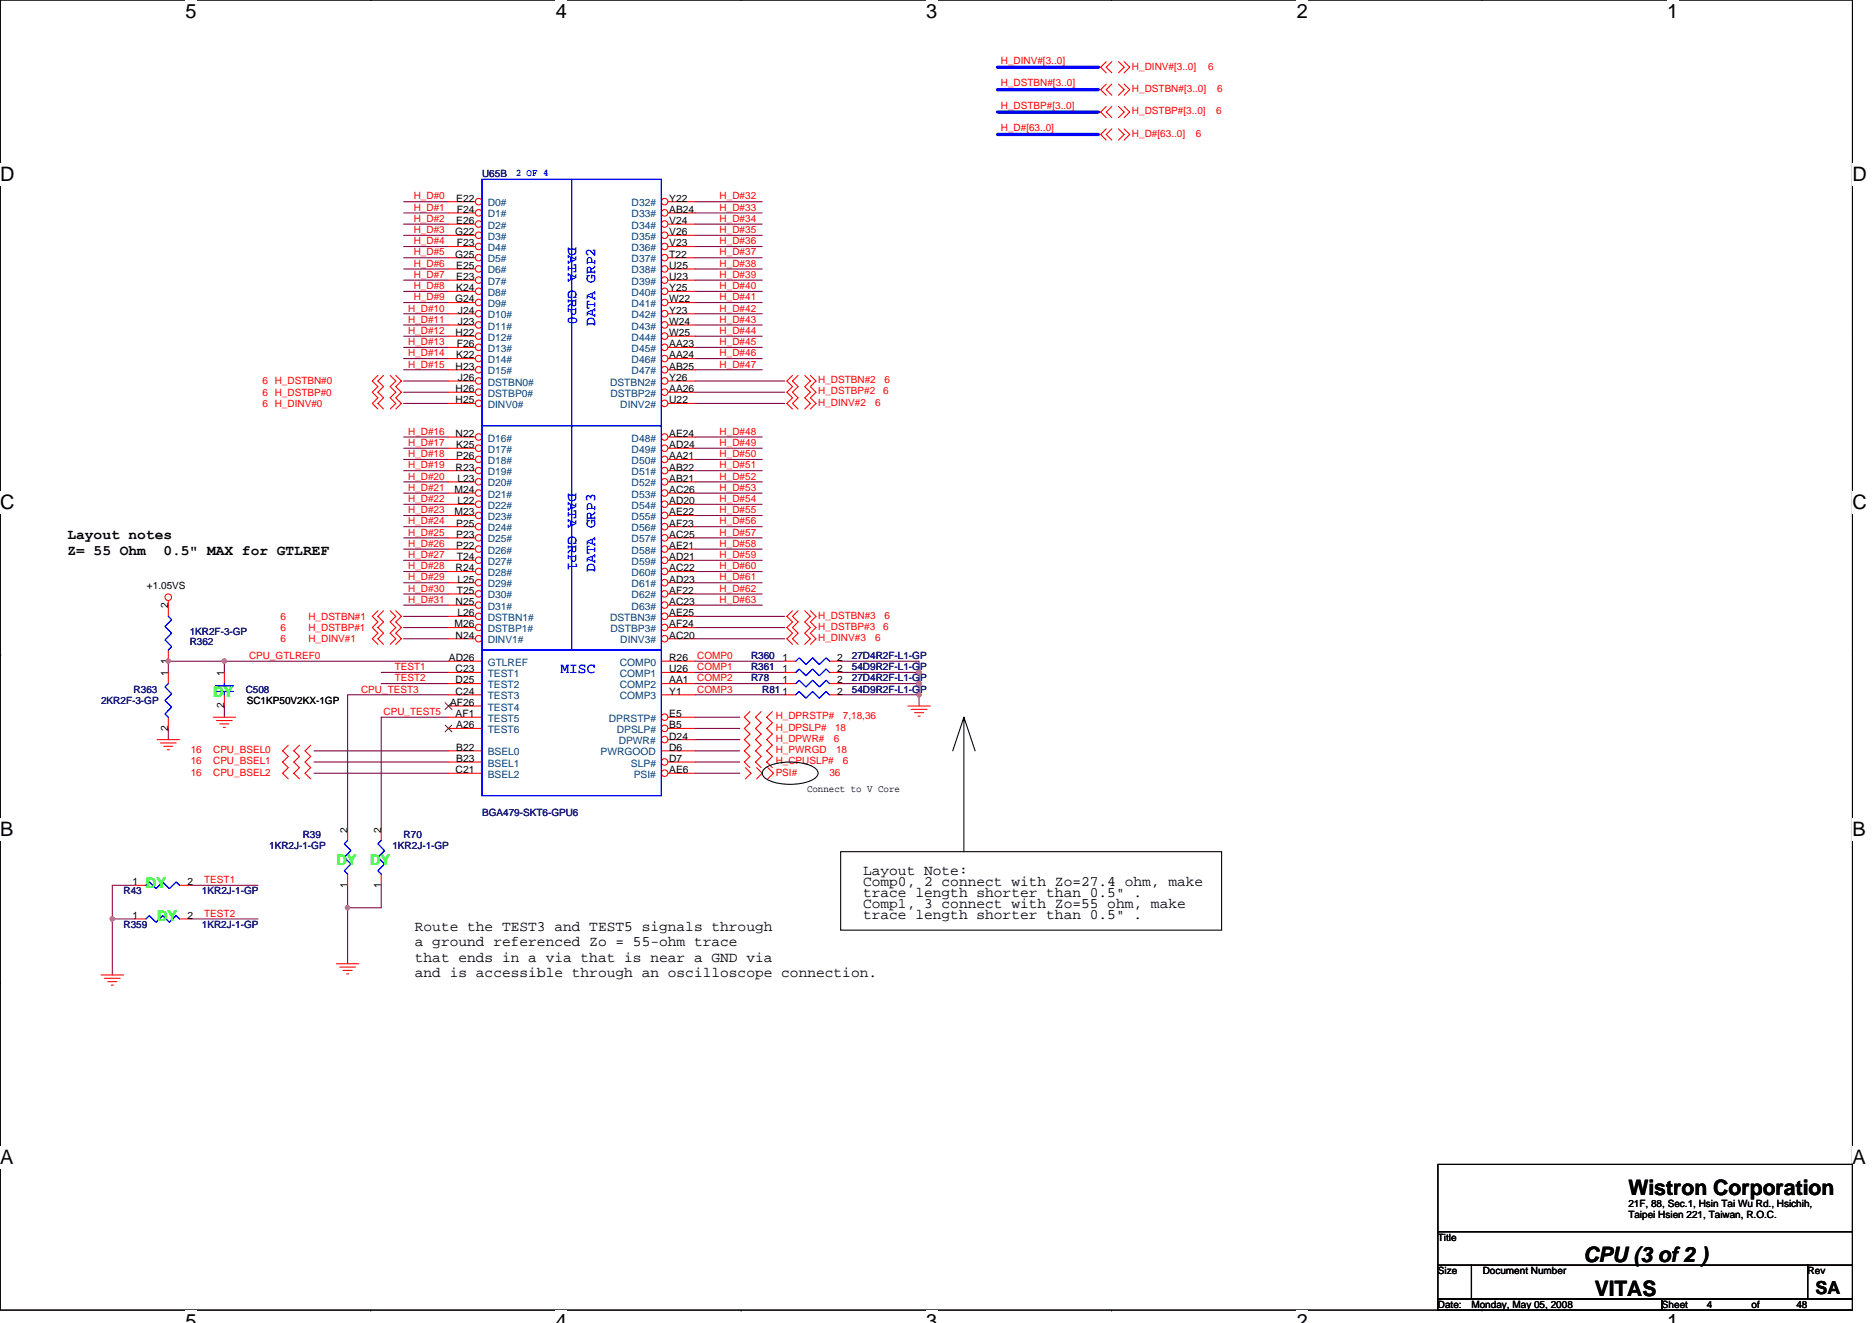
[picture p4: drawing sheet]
<svg xmlns="http://www.w3.org/2000/svg" width="297mm" height="210mm" viewBox="0 0 297 210" stroke-linecap="round" stroke-linejoin="round" font-family="sans-serif">
<path d="M0 0h293.9v207.9h-293.9z" fill="none" stroke="#000" stroke-width=".17"/>
<g fill="#fff">
<path d="M29.4 0h1.8v3.5h-1.8z"/>
<path d="M29.4 207.9h1.8v2h-1.8z"/>
</g>
<path d="M58.8 0h.1M58.8 207.9h.1" fill="none" stroke="#000" stroke-width=".17"/>
<g fill="#fff">
<path d="M88.2 0h1.8v3.5h-1.8z"/>
<path d="M88.2 207.9h1.8v2h-1.8z"/>
</g>
<path d="M117.6 0h.1M117.6 207.9h.1" fill="none" stroke="#000" stroke-width=".17"/>
<g fill="#fff">
<path d="M147 0h1.7v3.5h-1.7z"/>
<path d="M147 207.9h1.7v2h-1.7z"/>
</g>
<path d="M176.4 0h.1M176.4 207.9h.1" fill="none" stroke="#000" stroke-width=".17"/>
<g fill="#fff">
<path d="M205.8 0h1.7v3.5h-1.7z"/>
<path d="M205.8 207.9h1.7v2h-1.7z"/>
</g>
<path d="M235.2 0h.1M235.2 207.9h.1" fill="none" stroke="#000" stroke-width=".17"/>
<g fill="#fff">
<path d="M264.5 0h1.8v3.5h-1.8z"/>
<path d="M264.5 207.9h1.8v2h-1.8z"/>
<path d="M0 26h2.3v3.5h-2.3z"/>
<path d="M293.9 26h2.3v3.5h-2.3z"/>
<path d="M0 77.9h2.3v3.5h-2.3z"/>
<path d="M293.9 77.9h2.3v3.5h-2.3z"/>
</g>
<path d="M0 52h.1M293.9 52h.1" fill="none" stroke="#000" stroke-width=".17"/>
<g fill="#fff">
<path d="M0 129.9h2.1v3.5h-2.1z"/>
<path d="M293.9 129.9h2.1v3.5h-2.1z"/>
</g>
<path d="M0 103.9h.1M293.9 103.9h.1" fill="none" stroke="#000" stroke-width=".17"/>
<path d="M0 103.9h.1" fill="none" stroke="#000" stroke-width=".16"/>
<g fill="#fff">
<path d="M0 181.9h2.2v3.5h-2.2z"/>
<path d="M293.9 181.9h2.2v3.5h-2.2z"/>
</g>
<g fill="none" stroke="#000" stroke-width=".17">
<path d="M151.2 119.1l1.7-5.3v21.3M152.9 113.8l1.8 5.3M121.3 122a8.2 8.2 0 0 1 6.6-.8 2.94 2.94 0 0 1 1.8 1.1 1.04 1.04 0 0 1-.6 1.4 9 9 0 0 1-7.4 0 .99 .99 0 0 1-.4-1.7zM133.4 135.1h60.4v12.5h-60.4zM0 155.9h.1M293.9 155.9h.1M228.2 184.7h65.7v10.7h-65.7zM228.2 195.4h65.7v5.3h-65.7zM228.2 200.7h5.3v5.4h-5.3zM228.2 206.1h35.5v1.8h-35.5zM233.5 200.7h53.3v5.4h-53.3zM263.7 206.1h30.2v1.8h-30.2z"/>
<path d="M286.8 200.7h7.1v5.4h-7.1z"/>
</g>
<g fill="none" stroke="#800040" stroke-width=".17">
<path d="M64 32h7.2M64 33.8h7.2M64 35.6h7.2M64 37.3h7.2M64 39.1h7.2M110.3 32h10.6M110.3 33.8h10.6M110.3 35.6h10.6M110.3 37.3h10.6M110.3 39.1h10.6M64 40.9h7.2M64 42.7h7.2"/>
<path d="M64 44.4h7.2M64 48h7.2M64 46.2h7.2M64 49.8h7.2M64 51.6h7.2M64 53.3h7.2M64 55.1h7.2M64 56.9h7.2M64 58.7h7.2M110.3 40.9h10.6M110.3 42.7h10.6M110.3 44.4h10.6"/>
<path d="M110.3 48h10.6M110.3 46.2h10.6M110.3 49.8h10.6M110.3 51.6h10.6M110.3 53.3h10.6M110.3 55.1h10.6M110.3 56.9h10.6M110.3 58.7h10.6M64 60.5h7.2M64 62.2h7.2M64 64h7.2M64 69.3h7.2"/>
<path d="M64 71.1h7.2M64 72.9h7.2M64 74.7h7.2M64 76.5h7.2M64 78.2h7.2M110.3 60.5h14.2M110.3 62.2h14.2M110.3 64h14.2M110.3 69.3h10.6M110.3 71.1h10.6M110.3 72.9h10.6M110.3 74.7h10.6"/>
<path d="M110.3 76.5h10.6M110.3 78.2h10.6M64 80h7.2M64 81.8h7.2M64 83.6h7.2M64 85.3h7.2M64 87.1h7.2M64 88.9h7.2M64 90.7h7.2M64 92.5h7.2M64 94.2h7.2M64 96h7.2"/>
<path d="M64 97.8h7.2M64 99.6h7.2M110.3 80h10.6M110.3 81.8h10.6M110.3 83.6h10.6M110.3 85.3h10.6M110.3 87.1h10.6M110.3 88.9h10.6M110.3 90.7h10.6M110.3 92.5h10.6M110.3 94.2h10.6M110.3 96h10.6"/>
<path d="M110.3 97.8h14.2M110.3 99.6h14.2M26.7 115.6v1.7M35.6 104.9v1.8M35.6 112v1.8M49.8 119.1h21.4M60.5 106.7h10.7M60.5 108.5h10.7M64 101.3h7.2M71.2 110.2h-16v21.4M71.2 113.8h-10.7v17.8M71.2 104.9h-44.5v1.8"/>
<path d="M110.3 110.2h14.2M110.3 113.8h7.1M110.3 104.9h14.2M110.3 106.7h14.2M110.3 108.5h14.2M110.3 115.6h7.1M110.3 117.3h7.1M110.3 119.1h7.1M110.3 101.3h14.2M133.4 108.5h12.4v1.7M133.4 106.7h12.4v1.8M133.4 104.9h12.4v1.8"/>
<path d="M133.4 110.2h12.4M145.8 110.2v1.8M49.8 122.7h21.4M49.8 120.9h21.4M110.3 122.7h7.1M110.3 120.9h7.1M17.8 145.8h3.6M21.4 140.5h-3.6v14.2M30.3 140.5h10.6M30.3 145.8h10.6M55.2 140.5v12.4M60.5 140.5v3.5h-5.3"/>
</g>
<g fill="#f0f" stroke="#f0f" stroke-width=".17">
<circle cx="55.1" cy="144" r=".35"/>
<circle cx="145.8" cy="110.2" r=".35"/>
<circle cx="26.7" cy="104.9" r=".35"/>
<circle cx="35.6" cy="104.9" r=".35"/>
<circle cx="145.8" cy="108.4" r=".35"/>
<circle cx="17.8" cy="145.8" r=".35"/>
<circle cx="145.8" cy="106.7" r=".35"/>
</g>
<path d="M158.3 14.2h16M158.3 17.8h16M158.3 10.7h16M158.3 21.3h16" fill="none" stroke="#00f" stroke-width=".53"/>
<g fill="none" stroke="#f00" stroke-width=".17">
<path d="M175.5 13.3l-.9 .9 .9 .9M175.5 9.8l-.9 .9 .9 .9M175.5 16.9l-.9 .9 .9 .9M176.4 13.3l-.9 .9 .9 .9M176.4 9.8l-.9 .9 .9 .9M176.4 16.9l-.9 .9 .9 .9M177.5 9.8l.9 .9-.9 .9M177.5 13.3l.9 .9-.9 .9M177.5 16.9l.9 .9-.9 .9M178.4 9.8l.9 .9-.9 .9M178.4 13.3l.9 .9-.9 .9M178.4 16.9l.9 .9-.9 .9"/>
<path d="M175.5 20.4l-.9 .9 .9 .9M176.4 20.4l-.9 .9 .9 .9M177.5 20.4l.9 .9-.9 .9M178.4 20.4l.9 .9-.9 .9M60 59.6l-.9 .9 .9 .8-.9 .9 .9 .9-.9 .9 .9 .9M60.9 59.6l-.9 .9 .9 .8-.9 .9 .9 .9-.9 .9 .9 .9M61.9 59.6l.9 .9-.9 .8 .9 .9-.9 .9 .9 .9-.9 .9M62.8 59.6l.9 .9-.9 .8 .9 .9-.9 .9 .9 .9-.9 .9M125.7 59.6l-.8 .9 .8 .8-.8 .9 .8 .9-.8 .9 .8 .9M126.6 59.6l-.9 .9 .9 .8-.9 .9 .9 .9-.9 .9 .9 .9M127.7 59.6l.9 .9-.9 .8 .9 .9-.9 .9 .9 .9-.9 .9M128.6 59.6l.9 .9-.9 .8 .9 .9-.9 .9 .9 .9-.9 .9"/>
<path d="M26.7 95.3v.7M60 96.9l-.9 .9 .9 .9-.9 .9 .9 .9-.9 .8 .9 .9M60.9 96.9l-.9 .9 .9 .9-.9 .9 .9 .9-.9 .8 .9 .9M61.9 96.9l.9 .9-.9 .9 .9 .9-.9 .9 .9 .8-.9 .9M62.8 96.9l.9 .9-.9 .9 .9 .9-.9 .9 .9 .8-.9 .9M125.7 96.9l-.8 .9 .8 .9-.8 .9 .8 .9-.8 .8 .8 .9M126.6 96.9l-.9 .9 .9 .9-.9 .9 .9 .9-.9 .8 .9 .9M127.7 96.9l.9 .9-.9 .9 .9 .9-.9 .9 .9 .8-.9 .9M128.6 96.9l.9 .9-.9 .9 .9 .9-.9 .9 .9 .8-.9 .9M24.9 117.3h3.6M25.5 117.9h2.5M26 118.4h1.4"/>
<path d="M26.5 119h.4M33.8 113.8h3.6M34.4 114.3h2.4M34.9 114.9h1.4M35.4 115.4h.4M45.7 118.2l-.9 .9 .9 .9-.9 .9 .9 .9-.9 .9 .9 .9M47.5 118.2l-.9 .9 .9 .9-.9 .9 .9 .9-.9 .9 .9 .9M49.3 118.2l-.9 .9 .9 .9-.9 .9 .9 .9-.9 .9 .9 .9M119 112.9l-.9 .9 .9 .9-.9 .9 .9 .9-.9 .8 .9 .9-.9 .9 .9 .9-.9 .9 .9 .9M120.8 112.9l-.9 .9 .9 .9-.9 .9 .9 .9-.9 .8 .9 .9-.9 .9 .9 .9-.9 .9 .9 .9M122.6 112.9l-.9 .9 .9 .9-.9 .9 .9 .9-.9 .8 .9 .9-.9 .9 .9 .9-.9 .9 .9 .9M124.5 108.5h1.8"/>
<path d="M131.6 108.5h1.8M144.1 112h3.5M144.6 112.5h2.5M145.1 113.1h1.5M145.7 113.6h.3M55.2 131.6v1.7M55.2 138.7v1.8M118.3 121.8l.9 .9-.9 .9M120.1 121.8l.8 .9-.8 .9M121.8 121.8l.9 .9-.9 .9M16 154.7h3.6M16.6 155.2h2.5"/>
<path d="M17.1 155.7h1.4M17.6 156.3h.4M21.4 140.5h1.8M28.5 140.5h1.8M53.4 152.9h3.5M53.9 153.4h2.5M54.4 154h1.5M55 154.5h.3"/>
<circle cx="26.7" cy="94.8" r=".52"/>
</g>
<path d="M126.3 108.5l.5-.6 1.1 1.1 1-1.1 1.1 1.1 1.1-1.1 .5 .6M55.2 133.3l-.6 .6 1.1 1.1-1.1 1 1.1 1.1-1.1 1.1 .6 .5M23.2 140.5l.5-.6 1.1 1.1 1-1.1 1.1 1.1 1.1-1.1 .5 .6" fill="none" stroke="#00f" stroke-width=".17"/>
<circle cx="75.9" cy="69.3" r=".52" fill="#fff" stroke="#f00" stroke-width=".17"/>
<path d="M71.2 69.3h4.2" fill="none" stroke="#f00" stroke-width=".17"/>
<circle cx="75.9" cy="71.1" r=".52" fill="#fff" stroke="#f00" stroke-width=".17"/>
<path d="M71.2 71.1h4.2" fill="none" stroke="#f00" stroke-width=".17"/>
<circle cx="75.9" cy="72.9" r=".52" fill="#fff" stroke="#f00" stroke-width=".17"/>
<path d="M71.2 72.9h4.2" fill="none" stroke="#f00" stroke-width=".17"/>
<circle cx="75.9" cy="74.7" r=".52" fill="#fff" stroke="#f00" stroke-width=".17"/>
<path d="M71.2 74.7h4.2" fill="none" stroke="#f00" stroke-width=".17"/>
<circle cx="75.9" cy="76.4" r=".52" fill="#fff" stroke="#f00" stroke-width=".17"/>
<path d="M71.2 76.5h4.2" fill="none" stroke="#f00" stroke-width=".17"/>
<circle cx="75.9" cy="78.2" r=".52" fill="#fff" stroke="#f00" stroke-width=".17"/>
<path d="M71.2 78.2h4.2" fill="none" stroke="#f00" stroke-width=".17"/>
<circle cx="75.9" cy="80" r=".52" fill="#fff" stroke="#f00" stroke-width=".17"/>
<path d="M71.2 80h4.2" fill="none" stroke="#f00" stroke-width=".17"/>
<circle cx="75.9" cy="81.8" r=".52" fill="#fff" stroke="#f00" stroke-width=".17"/>
<path d="M71.2 81.8h4.2" fill="none" stroke="#f00" stroke-width=".17"/>
<circle cx="75.9" cy="83.6" r=".52" fill="#fff" stroke="#f00" stroke-width=".17"/>
<path d="M71.2 83.6h4.2" fill="none" stroke="#f00" stroke-width=".17"/>
<circle cx="75.9" cy="85.3" r=".52" fill="#fff" stroke="#f00" stroke-width=".17"/>
<path d="M71.2 85.3h4.2" fill="none" stroke="#f00" stroke-width=".17"/>
<circle cx="75.9" cy="87.1" r=".52" fill="#fff" stroke="#f00" stroke-width=".17"/>
<path d="M71.2 87.1h4.2" fill="none" stroke="#f00" stroke-width=".17"/>
<circle cx="75.9" cy="88.9" r=".52" fill="#fff" stroke="#f00" stroke-width=".17"/>
<path d="M71.2 88.9h4.2" fill="none" stroke="#f00" stroke-width=".17"/>
<circle cx="75.9" cy="90.7" r=".52" fill="#fff" stroke="#f00" stroke-width=".17"/>
<path d="M71.2 90.7h4.2" fill="none" stroke="#f00" stroke-width=".17"/>
<circle cx="75.9" cy="92.4" r=".52" fill="#fff" stroke="#f00" stroke-width=".17"/>
<path d="M71.2 92.5h4.2" fill="none" stroke="#f00" stroke-width=".17"/>
<circle cx="75.9" cy="94.2" r=".52" fill="#fff" stroke="#f00" stroke-width=".17"/>
<path d="M71.2 94.2h4.2" fill="none" stroke="#f00" stroke-width=".17"/>
<circle cx="75.9" cy="96" r=".52" fill="#fff" stroke="#f00" stroke-width=".17"/>
<path d="M71.2 96h4.2" fill="none" stroke="#f00" stroke-width=".17"/>
<circle cx="75.9" cy="64" r=".52" fill="#fff" stroke="#f00" stroke-width=".17"/>
<path d="M71.2 64h4.2" fill="none" stroke="#f00" stroke-width=".17"/>
<circle cx="75.9" cy="101.3" r=".52" fill="#fff" stroke="#f00" stroke-width=".17"/>
<path d="M71.2 101.3h4.2" fill="none" stroke="#f00" stroke-width=".17"/>
<circle cx="75.9" cy="60.4" r=".52" fill="#fff" stroke="#f00" stroke-width=".17"/>
<path d="M71.2 60.5h4.2" fill="none" stroke="#f00" stroke-width=".17"/>
<circle cx="75.9" cy="97.8" r=".52" fill="#fff" stroke="#f00" stroke-width=".17"/>
<path d="M71.2 97.8h4.2" fill="none" stroke="#f00" stroke-width=".17"/>
<circle cx="75.9" cy="62.2" r=".52" fill="#fff" stroke="#f00" stroke-width=".17"/>
<path d="M71.2 62.2h4.2" fill="none" stroke="#f00" stroke-width=".17"/>
<circle cx="75.9" cy="99.6" r=".52" fill="#fff" stroke="#f00" stroke-width=".17"/>
<path d="M71.2 99.6h4.2" fill="none" stroke="#f00" stroke-width=".17"/>
<circle cx="75.9" cy="32" r=".52" fill="#fff" stroke="#f00" stroke-width=".17"/>
<path d="M71.2 32h4.2" fill="none" stroke="#f00" stroke-width=".17"/>
<circle cx="75.9" cy="33.8" r=".52" fill="#fff" stroke="#f00" stroke-width=".17"/>
<path d="M71.2 33.8h4.2" fill="none" stroke="#f00" stroke-width=".17"/>
<circle cx="75.9" cy="35.5" r=".52" fill="#fff" stroke="#f00" stroke-width=".17"/>
<path d="M71.2 35.6h4.2" fill="none" stroke="#f00" stroke-width=".17"/>
<circle cx="75.9" cy="37.3" r=".52" fill="#fff" stroke="#f00" stroke-width=".17"/>
<path d="M71.2 37.3h4.2" fill="none" stroke="#f00" stroke-width=".17"/>
<circle cx="75.9" cy="39.1" r=".52" fill="#fff" stroke="#f00" stroke-width=".17"/>
<path d="M71.2 39.1h4.2" fill="none" stroke="#f00" stroke-width=".17"/>
<circle cx="75.9" cy="40.9" r=".52" fill="#fff" stroke="#f00" stroke-width=".17"/>
<path d="M71.2 40.9h4.2" fill="none" stroke="#f00" stroke-width=".17"/>
<circle cx="75.9" cy="42.7" r=".52" fill="#fff" stroke="#f00" stroke-width=".17"/>
<path d="M71.2 42.7h4.2" fill="none" stroke="#f00" stroke-width=".17"/>
<circle cx="75.9" cy="44.4" r=".52" fill="#fff" stroke="#f00" stroke-width=".17"/>
<path d="M71.2 44.4h4.2" fill="none" stroke="#f00" stroke-width=".17"/>
<circle cx="75.9" cy="46.2" r=".52" fill="#fff" stroke="#f00" stroke-width=".17"/>
<path d="M71.2 46.2h4.2" fill="none" stroke="#f00" stroke-width=".17"/>
<circle cx="75.9" cy="48" r=".52" fill="#fff" stroke="#f00" stroke-width=".17"/>
<path d="M71.2 48h4.2" fill="none" stroke="#f00" stroke-width=".17"/>
<circle cx="75.9" cy="49.8" r=".52" fill="#fff" stroke="#f00" stroke-width=".17"/>
<path d="M71.2 49.8h4.2" fill="none" stroke="#f00" stroke-width=".17"/>
<circle cx="75.9" cy="51.6" r=".52" fill="#fff" stroke="#f00" stroke-width=".17"/>
<path d="M71.2 51.6h4.2" fill="none" stroke="#f00" stroke-width=".17"/>
<circle cx="75.9" cy="53.3" r=".52" fill="#fff" stroke="#f00" stroke-width=".17"/>
<path d="M71.2 53.3h4.2" fill="none" stroke="#f00" stroke-width=".17"/>
<circle cx="75.9" cy="55.1" r=".52" fill="#fff" stroke="#f00" stroke-width=".17"/>
<path d="M71.2 55.1h4.2" fill="none" stroke="#f00" stroke-width=".17"/>
<circle cx="75.9" cy="56.9" r=".52" fill="#fff" stroke="#f00" stroke-width=".17"/>
<path d="M71.2 56.9h4.2" fill="none" stroke="#f00" stroke-width=".17"/>
<circle cx="75.9" cy="58.7" r=".52" fill="#fff" stroke="#f00" stroke-width=".17"/>
<path d="M71.2 58.7h4.2" fill="none" stroke="#f00" stroke-width=".17"/>
<circle cx="105.5" cy="78.2" r=".52" fill="#fff" stroke="#f00" stroke-width=".17"/>
<path d="M106 78.2h4.3" fill="none" stroke="#f00" stroke-width=".17"/>
<circle cx="105.5" cy="90.7" r=".52" fill="#fff" stroke="#f00" stroke-width=".17"/>
<path d="M106 90.7h4.3" fill="none" stroke="#f00" stroke-width=".17"/>
<circle cx="105.5" cy="96" r=".52" fill="#fff" stroke="#f00" stroke-width=".17"/>
<path d="M106 96h4.3M71.2 104.9h5.3M71.2 108.5h5.3M71.2 119.1h5.3M71.2 120.9h5.3M71.2 122.7h5.3" fill="none" stroke="#f00" stroke-width=".17"/>
<circle cx="105.5" cy="64" r=".52" fill="#fff" stroke="#f00" stroke-width=".17"/>
<path d="M106 64h4.3" fill="none" stroke="#f00" stroke-width=".17"/>
<circle cx="105.5" cy="32" r=".52" fill="#fff" stroke="#f00" stroke-width=".17"/>
<path d="M106 32h4.3" fill="none" stroke="#f00" stroke-width=".17"/>
<circle cx="105.5" cy="33.8" r=".52" fill="#fff" stroke="#f00" stroke-width=".17"/>
<path d="M106 33.8h4.3" fill="none" stroke="#f00" stroke-width=".17"/>
<circle cx="105.5" cy="35.5" r=".52" fill="#fff" stroke="#f00" stroke-width=".17"/>
<path d="M106 35.6h4.3" fill="none" stroke="#f00" stroke-width=".17"/>
<circle cx="105.5" cy="37.3" r=".52" fill="#fff" stroke="#f00" stroke-width=".17"/>
<path d="M106 37.3h4.3" fill="none" stroke="#f00" stroke-width=".17"/>
<circle cx="105.5" cy="39.1" r=".52" fill="#fff" stroke="#f00" stroke-width=".17"/>
<path d="M106 39.1h4.3" fill="none" stroke="#f00" stroke-width=".17"/>
<circle cx="105.5" cy="42.7" r=".52" fill="#fff" stroke="#f00" stroke-width=".17"/>
<path d="M106 42.7h4.3" fill="none" stroke="#f00" stroke-width=".17"/>
<circle cx="105.5" cy="44.4" r=".52" fill="#fff" stroke="#f00" stroke-width=".17"/>
<path d="M106 44.4h4.3" fill="none" stroke="#f00" stroke-width=".17"/>
<circle cx="105.5" cy="46.2" r=".52" fill="#fff" stroke="#f00" stroke-width=".17"/>
<path d="M106 46.2h4.3" fill="none" stroke="#f00" stroke-width=".17"/>
<circle cx="105.5" cy="48" r=".52" fill="#fff" stroke="#f00" stroke-width=".17"/>
<path d="M106 48h4.3" fill="none" stroke="#f00" stroke-width=".17"/>
<circle cx="105.5" cy="49.8" r=".52" fill="#fff" stroke="#f00" stroke-width=".17"/>
<path d="M106 49.8h4.3" fill="none" stroke="#f00" stroke-width=".17"/>
<circle cx="105.5" cy="51.6" r=".52" fill="#fff" stroke="#f00" stroke-width=".17"/>
<path d="M106 51.6h4.3" fill="none" stroke="#f00" stroke-width=".17"/>
<circle cx="105.5" cy="53.3" r=".52" fill="#fff" stroke="#f00" stroke-width=".17"/>
<path d="M106 53.3h4.3" fill="none" stroke="#f00" stroke-width=".17"/>
<circle cx="105.5" cy="55.1" r=".52" fill="#fff" stroke="#f00" stroke-width=".17"/>
<path d="M106 55.1h4.3" fill="none" stroke="#f00" stroke-width=".17"/>
<circle cx="105.5" cy="56.9" r=".52" fill="#fff" stroke="#f00" stroke-width=".17"/>
<path d="M106 56.9h4.3" fill="none" stroke="#f00" stroke-width=".17"/>
<circle cx="105.5" cy="58.7" r=".52" fill="#fff" stroke="#f00" stroke-width=".17"/>
<path d="M106 58.7h4.3" fill="none" stroke="#f00" stroke-width=".17"/>
<circle cx="105.5" cy="62.2" r=".52" fill="#fff" stroke="#f00" stroke-width=".17"/>
<path d="M106 62.2h4.3" fill="none" stroke="#f00" stroke-width=".17"/>
<circle cx="105.5" cy="60.4" r=".52" fill="#fff" stroke="#f00" stroke-width=".17"/>
<path d="M106 60.5h4.3" fill="none" stroke="#f00" stroke-width=".17"/>
<circle cx="105.5" cy="69.3" r=".52" fill="#fff" stroke="#f00" stroke-width=".17"/>
<path d="M106 69.3h4.3" fill="none" stroke="#f00" stroke-width=".17"/>
<circle cx="105.5" cy="71.1" r=".52" fill="#fff" stroke="#f00" stroke-width=".17"/>
<path d="M106 71.1h4.3" fill="none" stroke="#f00" stroke-width=".17"/>
<circle cx="105.5" cy="76.4" r=".52" fill="#fff" stroke="#f00" stroke-width=".17"/>
<path d="M106 76.5h4.3" fill="none" stroke="#f00" stroke-width=".17"/>
<circle cx="105.5" cy="80" r=".52" fill="#fff" stroke="#f00" stroke-width=".17"/>
<path d="M106 80h4.3" fill="none" stroke="#f00" stroke-width=".17"/>
<circle cx="105.5" cy="81.8" r=".52" fill="#fff" stroke="#f00" stroke-width=".17"/>
<path d="M106 81.8h4.3" fill="none" stroke="#f00" stroke-width=".17"/>
<circle cx="105.5" cy="83.6" r=".52" fill="#fff" stroke="#f00" stroke-width=".17"/>
<path d="M106 83.6h4.3" fill="none" stroke="#f00" stroke-width=".17"/>
<circle cx="105.5" cy="85.3" r=".52" fill="#fff" stroke="#f00" stroke-width=".17"/>
<path d="M106 85.3h4.3" fill="none" stroke="#f00" stroke-width=".17"/>
<circle cx="105.5" cy="87.1" r=".52" fill="#fff" stroke="#f00" stroke-width=".17"/>
<path d="M106 87.1h4.3" fill="none" stroke="#f00" stroke-width=".17"/>
<circle cx="105.5" cy="88.9" r=".52" fill="#fff" stroke="#f00" stroke-width=".17"/>
<path d="M106 88.9h4.3" fill="none" stroke="#f00" stroke-width=".17"/>
<circle cx="105.5" cy="92.4" r=".52" fill="#fff" stroke="#f00" stroke-width=".17"/>
<path d="M106 92.5h4.3" fill="none" stroke="#f00" stroke-width=".17"/>
<circle cx="105.5" cy="101.3" r=".52" fill="#fff" stroke="#f00" stroke-width=".17"/>
<path d="M106 101.3h4.3" fill="none" stroke="#f00" stroke-width=".17"/>
<circle cx="105.5" cy="97.8" r=".52" fill="#fff" stroke="#f00" stroke-width=".17"/>
<path d="M106 97.8h4.3" fill="none" stroke="#f00" stroke-width=".17"/>
<circle cx="105.5" cy="74.7" r=".52" fill="#fff" stroke="#f00" stroke-width=".17"/>
<path d="M106 74.7h4.3" fill="none" stroke="#f00" stroke-width=".17"/>
<circle cx="105.5" cy="72.9" r=".52" fill="#fff" stroke="#f00" stroke-width=".17"/>
<path d="M106 72.9h4.3" fill="none" stroke="#f00" stroke-width=".17"/>
<circle cx="105.5" cy="94.2" r=".52" fill="#fff" stroke="#f00" stroke-width=".17"/>
<path d="M106 94.2h4.3M104.9 104.9h5.4M104.9 106.7h5.4" fill="none" stroke="#f00" stroke-width=".17"/>
<circle cx="105.5" cy="113.8" r=".52" fill="#fff" stroke="#f00" stroke-width=".17"/>
<path d="M106 113.8h4.3" fill="none" stroke="#f00" stroke-width=".17"/>
<circle cx="105.5" cy="115.6" r=".52" fill="#fff" stroke="#f00" stroke-width=".17"/>
<path d="M106 115.6h4.3" fill="none" stroke="#f00" stroke-width=".17"/>
<circle cx="105.5" cy="117.3" r=".52" fill="#fff" stroke="#f00" stroke-width=".17"/>
<path d="M104.9 119.1h5.4M106 117.3h4.3" fill="none" stroke="#f00" stroke-width=".17"/>
<circle cx="105.5" cy="120.9" r=".52" fill="#fff" stroke="#f00" stroke-width=".17"/>
<path d="M106 120.9h4.3" fill="none" stroke="#f00" stroke-width=".17"/>
<circle cx="105.5" cy="122.7" r=".52" fill="#fff" stroke="#f00" stroke-width=".17"/>
<path d="M71.2 106.7h5.3M71.2 115.6h5.3M71.2 110.2h5.3M71.2 113.8h5.3M71.2 112h5.3M106 122.7h4.3" fill="none" stroke="#f00" stroke-width=".17"/>
<path d="M70.6 115l1.1 1.1M70.6 111.5l1.1 1.1M71.7 115l-1.1 1.1M71.7 111.5l-1.1 1.1" fill="none" stroke="#804000" stroke-width=".16"/>
<circle cx="105.5" cy="40.9" r=".52" fill="#fff" stroke="#f00" stroke-width=".17"/>
<path d="M106 40.9h4.3" fill="none" stroke="#f00" stroke-width=".17"/>
<circle cx="105.5" cy="99.6" r=".52" fill="#fff" stroke="#f00" stroke-width=".17"/>
<g fill="none" stroke="#f00" stroke-width=".17">
<path d="M26.7 96v1.8M106 99.6h4.3M26.7 103.1v1.8M26.7 106.7v1.8M26.7 113.8v1.8M35.6 106.7v1.8M35.6 110.2v1.8M104.9 108.5h5.4M104.9 110.2h5.4M124.5 110.2h1.8M124.5 104.9h1.8M124.5 106.7h1.8"/>
<path d="M131.6 110.2h1.8M131.6 104.9h1.8M131.6 106.7h1.8M60.5 131.6v1.7M60.5 138.7v1.8M21.4 145.8h1.8M28.5 145.8h1.8"/>
</g>
<g fill="none" stroke="#00f" stroke-width=".17">
<path d="M76.5 28.4h28.4v97.8h-28.4zM90.7 28.4v74.7M76.5 67.6h28.4M26.7 97.8l.5 .5-1 1.1 1 1.1-1 1 1 1.1-.5 .5M26.7 108.5l-.5 .5 1 1.1-1 1 1 1.1-1 1.1 .5 .5M34.2 108.8h2.8M34.2 109.7h2.8M35.6 108.5v.3M35.6 109.7v.5M76.5 103.1h28.4M126.3 104.9l.5-.5 1.1 1 1-1 1.1 1 1.1-1 .5 .5M126.3 110.2l.5-.5 1.1 1.1 1-1.1 1.1 1.1 1.1-1.1 .5 .5"/>
<path d="M126.3 106.7l.5-.5 1.1 1 1-1 1.1 1 1.1-1 .5 .5M60.5 133.3l-.5 .6 1 1.1-1 1 1 1.1-1 1.1 .5 .5M23.2 145.8l.5-.5 1.1 1 1-1 1.1 1 1.1-1 .5 .5"/>
</g>
<g fill="#f0f" stroke="#f0f" stroke-width=".17">
<circle cx="55.1" cy="144" r=".35"/>
<circle cx="145.8" cy="110.2" r=".35"/>
<circle cx="26.7" cy="104.9" r=".35"/>
<circle cx="35.6" cy="104.9" r=".35"/>
<circle cx="145.8" cy="108.4" r=".35"/>
<circle cx="17.8" cy="145.8" r=".35"/>
<circle cx="145.8" cy="106.7" r=".35"/>
</g>
<g font-size="3.4">
<text x="258.4" y="189.6">Wistron Corporation</text>
<text x="251.3" y="200.3">CPU (3 of 2 )</text>
<text x="253" y="205.6">VITAS</text>
</g>
<g font-size="3.2">
<text x="29.4" y="2.8">5</text>
<text x="88.2" y="2.8">4</text>
<text x="147" y="2.8">3</text>
<text x="205.8" y="2.8">2</text>
<text x="264.5" y="2.8">1</text>
<text x="0" y="28.8">D</text>
<text x="293.9" y="28.8">D</text>
<text x="0" y="80.8">C</text>
<text x="293.9" y="80.8">C</text>
<text x="0" y="132.7">B</text>
<text x="293.9" y="132.7">B</text>
<text x="0" y="184.7">A</text>
<text x="293.9" y="184.7">A</text>
<text x="29.4" y="210.7">5</text>
<text x="88.2" y="210.7">4</text>
<text x="147" y="210.7">3</text>
<text x="205.8" y="210.7">2</text>
<text x="264.5" y="210.7">1</text>
</g>
<text font-size="2.8" x="288.1" y="205.3">SA</text>
<g font-size="2.3" fill="#00f">
<text x="90.2" y="39.1" transform="rotate(90 90.2 39.1)">DATA GRP0</text>
<text x="94.5" y="51.7" transform="rotate(-90 94.5 51.7)">DATA GRP2</text>
<text x="90.2" y="78.2" transform="rotate(90 90.2 78.2)">DATA GRP1</text>
<text x="94.5" y="90.7" transform="rotate(-90 94.5 90.7)">DATA GRP3</text>
<text x="88.9" y="106.7">MISC</text>
</g>
<g font-size="2.3">
<text x="10.7" y="85.5">Layout notes</text>
<text x="10.7" y="88.1">Z= 55 Ohm</text>
<text x="25.9" y="88.1">0.5&quot; MAX for GTLREF</text>
<text x="136.9" y="138.7">Layout Note:</text>
<text x="136.9" y="140.5">Comp0, 2 connect with Zo=27.4 ohm, make</text>
<text x="136.9" y="142.3">trace length shorter than 0.5&quot; .</text>
<text x="65.8" y="147.6">Route the TEST3 and TEST5 signals through</text>
<text x="136.9" y="144.1">Comp1, 3 connect with Zo=55 ohm, make</text>
<text x="136.9" y="145.9">trace length shorter than 0.5&quot; .</text>
<text x="65.8" y="150.1">a ground referenced Zo = 55-ohm trace</text>
<text x="65.8" y="152.6">that ends in a via that is near a GND via</text>
<text x="65.8" y="155.1">and is accessible through an oscilloscope connection.</text>
</g>
<g font-size="2.3" fill="#0f0">
<text x="33.8" y="110.6">DY</text>
<text x="53.4" y="137.3">DY</text>
<text x="58.7" y="137.3">DY</text>
<text x="23.2" y="140.8">DY</text>
<text x="24.9" y="146.2">DY</text>
</g>
<g font-size="1.6" fill="#f00">
<text x="158.8" y="10.1">H_DINV#[3..0]</text>
<text x="179.6" y="11">H_DINV#[3..0]</text>
<text x="191.7" y="11">6</text>
<text x="158.8" y="13.7">H_DSTBN#[3..0]</text>
<text x="158.8" y="17.3">H_DSTBP#[3..0]</text>
<text x="179.6" y="14.6">H_DSTBN#[3..0]</text>
<text x="193.1" y="14.6">6</text>
<text x="158.8" y="20.8">H_D#[63..0]</text>
<text x="179.6" y="21.7">H_D#[63..0]</text>
<text x="179.6" y="18.1">H_DSTBP#[3..0]</text>
<text x="189.8" y="21.7">6</text>
<text x="193" y="18.1">6</text>
<text x="65.7" y="31.6">H_D#0</text>
<text x="65.7" y="33.4">H_D#1</text>
<text x="65.7" y="35.2">H_D#2</text>
<text x="114.2" y="31.6">H_D#32</text>
<text x="114.2" y="33.4">H_D#33</text>
<text x="114.2" y="35.2">H_D#34</text>
<text x="65.7" y="37">H_D#3</text>
<text x="65.7" y="38.8">H_D#4</text>
<text x="65.7" y="40.5">H_D#5</text>
<text x="114.2" y="37">H_D#35</text>
<text x="114.2" y="38.8">H_D#36</text>
<text x="114.2" y="40.5">H_D#37</text>
<text x="65.7" y="42.3">H_D#6</text>
<text x="65.7" y="44.1">H_D#7</text>
<text x="65.7" y="45.9">H_D#8</text>
<text x="65.7" y="47.6">H_D#9</text>
<text x="114.2" y="42.3">H_D#38</text>
<text x="114.2" y="44.1">H_D#39</text>
<text x="114.2" y="47.6">H_D#41</text>
<text x="114.2" y="45.9">H_D#40</text>
<text x="64.8" y="49.4">H_D#10</text>
<text x="64.8" y="51.2">H_D#11</text>
<text x="64.8" y="53">H_D#12</text>
<text x="114.2" y="49.4">H_D#42</text>
<text x="114.2" y="51.2">H_D#43</text>
<text x="114.2" y="53">H_D#44</text>
<text x="64.8" y="54.8">H_D#13</text>
<text x="64.8" y="56.5">H_D#14</text>
<text x="64.8" y="58.3">H_D#15</text>
<text x="114.2" y="54.8">H_D#45</text>
<text x="114.2" y="56.5">H_D#46</text>
<text x="114.2" y="58.3">H_D#47</text>
<text x="41.7" y="61">6 H_DSTBN#0</text>
<text x="41.7" y="62.8">6 H_DSTBP#0</text>
<text x="41.7" y="64.5">6 H_DINV#0</text>
<text x="129.8" y="60.8">H_DSTBN#2</text>
<text x="129.8" y="62.6">H_DSTBP#2</text>
<text x="129.8" y="64.4">H_DINV#2</text>
<text x="138.9" y="64.4">6</text>
<text x="140.1" y="62.6">6</text>
<text x="140.3" y="60.8">6</text>
<text x="64.8" y="69">H_D#16</text>
<text x="64.8" y="70.8">H_D#17</text>
<text x="114.2" y="69">H_D#48</text>
<text x="114.2" y="70.8">H_D#49</text>
<text x="64.8" y="72.5">H_D#18</text>
<text x="64.8" y="74.3">H_D#19</text>
<text x="64.8" y="76.1">H_D#20</text>
<text x="64.8" y="77.9">H_D#21</text>
<text x="114.2" y="74.3">H_D#51</text>
<text x="114.2" y="72.5">H_D#50</text>
<text x="114.2" y="76.1">H_D#52</text>
<text x="114.2" y="77.9">H_D#53</text>
<text x="64.8" y="79.7">H_D#22</text>
<text x="64.8" y="81.4">H_D#23</text>
<text x="64.8" y="83.2">H_D#24</text>
<text x="114.2" y="79.7">H_D#54</text>
<text x="114.2" y="81.4">H_D#55</text>
<text x="114.2" y="83.2">H_D#56</text>
<text x="64.8" y="85">H_D#25</text>
<text x="64.8" y="86.8">H_D#26</text>
<text x="64.8" y="88.5">H_D#27</text>
<text x="114.2" y="85">H_D#57</text>
<text x="114.2" y="86.8">H_D#58</text>
<text x="114.2" y="88.5">H_D#59</text>
<text x="64.8" y="90.3">H_D#28</text>
<text x="64.8" y="92.1">H_D#29</text>
<text x="64.8" y="93.9">H_D#30</text>
<text x="64.8" y="95.7">H_D#31</text>
<text x="114.2" y="90.3">H_D#60</text>
<text x="114.2" y="92.1">H_D#61</text>
<text x="114.2" y="95.7">H_D#63</text>
<text x="114.2" y="93.9">H_D#62</text>
<text x="44.5" y="98.3">6</text>
<text x="44.5" y="100.1">6</text>
<text x="44.5" y="101.9">6</text>
<text x="48.9" y="98.3">H_DSTBN#1</text>
<text x="48.9" y="100.1">H_DSTBP#1</text>
<text x="48.9" y="101.9">H_DINV#1</text>
<text x="129.8" y="98.1">H_DSTBN#3</text>
<text x="129.8" y="99.9">H_DSTBP#3</text>
<text x="129.8" y="101.7">H_DINV#3</text>
<text x="138.9" y="101.7">6</text>
<text x="140.1" y="99.9">6</text>
<text x="140.3" y="98.1">6</text>
<text x="39.5" y="104.5">CPU_GTLREF0</text>
<text x="62.6" y="106.3">TEST1</text>
<text x="110.6" y="104.5">COMP0</text>
<text x="110.6" y="106.3">COMP1</text>
<text x="57.3" y="109.9">CPU_TEST3</text>
<text x="60.9" y="113.4">CPU_TEST5</text>
<text x="62.6" y="108.1">TEST2</text>
<text x="110.6" y="108.1">COMP2</text>
<text x="110.6" y="109.9">COMP3</text>
<text x="30.3" y="119.5">16</text>
<text x="33.8" y="119.5">CPU_BSEL0</text>
<text x="123.1" y="114.2">H_DPRSTP#</text>
<text x="123.1" y="115.9">H_DPSLP#</text>
<text x="123.1" y="117.7">H_DPWR#</text>
<text x="123.1" y="119.5">H_PWRGD</text>
<text x="132.3" y="117.7">6</text>
<text x="132.5" y="115.9">18</text>
<text x="132.7" y="119.5">18</text>
<text x="133.7" y="114.2">7,18,36</text>
<text x="30.3" y="123">16</text>
<text x="30.3" y="121.3">16</text>
<text x="33.8" y="123">CPU_BSEL2</text>
<text x="33.8" y="121.3">CPU_BSEL1</text>
<text x="123.1" y="121.3">H_CPUSLP#</text>
<text x="123.1" y="123">PSI#</text>
<text x="131.6" y="123">36</text>
<text x="133.7" y="121.3">6</text>
<text x="32.4" y="140.1">TEST1</text>
<text x="32.4" y="145.4">TEST2</text>
</g>
<g font-size="1.6" fill="#000080">
<text x="76.5" y="28.1">U65B</text>
<text x="30.1" y="100.8">1KR2F-3-GP</text>
<text x="30.1" y="102.4">R362</text>
<text x="119.2" y="104.5">R360</text>
<text x="119.2" y="106.3">R361</text>
<text x="135.2" y="104.5">27D4R2F-L1-GP</text>
<text x="135.2" y="106.3">54D9R2F-L1-GP</text>
<text x="16" y="111.7">2KR2F-3-GP</text>
<text x="21.2" y="109.9">R363</text>
<text x="39" y="109.9">C508</text>
<text x="119.2" y="108.1">R78</text>
<text x="120.9" y="109.9">R81</text>
<text x="135.2" y="109.9">54D9R2F-L1-GP</text>
<text x="135.2" y="108.1">27D4R2F-L1-GP</text>
<text x="76.5" y="129.4">BGA479-SKT6-GPU6</text>
<text x="42.7" y="134.8">1KR2J-1-GP</text>
<text x="48" y="133">R39</text>
<text x="62.3" y="134.8">1KR2J-1-GP</text>
<text x="64" y="133">R70</text>
<text x="19.6" y="141.9">R43</text>
<text x="32" y="141.9">1KR2J-1-GP</text>
<text x="19.6" y="147.2">R359</text>
<text x="32" y="147.2">1KR2J-1-GP</text>
</g>
<text font-size="1.6" fill="#00f" x="81.8" y="27.9">2 OF 4</text>
<g font-size="1.6">
<text x="72.4" y="32">E22</text>
<text x="72.4" y="35.5">E26</text>
<text x="72.5" y="33.8">F24</text>
<text x="106.2" y="32">Y22</text>
<text x="106.2" y="33.8">AB24</text>
<text x="106.2" y="35.5">V24</text>
<text x="72.2" y="37.3">G22</text>
<text x="72.2" y="40.9">G25</text>
<text x="72.5" y="39.1">F23</text>
<text x="106.2" y="37.3">V26</text>
<text x="106.2" y="39.1">V23</text>
<text x="106.2" y="40.9">T22</text>
<text x="72.2" y="48">G24</text>
<text x="72.4" y="42.7">E25</text>
<text x="72.4" y="44.4">E23</text>
<text x="72.4" y="46.2">K24</text>
<text x="106.2" y="42.7">U25</text>
<text x="106.2" y="44.4">U23</text>
<text x="106.2" y="46.2">Y25</text>
<text x="106.2" y="48">W22</text>
<text x="72.3" y="53.3">H22</text>
<text x="72.7" y="49.8">J24</text>
<text x="72.7" y="51.5">J23</text>
<text x="106.2" y="49.8">Y23</text>
<text x="106.2" y="51.5">W24</text>
<text x="106.2" y="53.3">W25</text>
<text x="72.3" y="58.7">H23</text>
<text x="72.4" y="56.9">K22</text>
<text x="72.5" y="55.1">F26</text>
<text x="106.2" y="55.1">AA23</text>
<text x="106.2" y="56.9">AA24</text>
<text x="106.2" y="58.7">AB25</text>
<text x="72.3" y="64">H25</text>
<text x="72.3" y="62.2">H26</text>
<text x="72.7" y="60.4">J26</text>
<text x="106.2" y="64">U22</text>
<text x="106.2" y="60.4">Y26</text>
<text x="106.2" y="62.2">AA26</text>
<text x="72.3" y="69.3">N22</text>
<text x="72.4" y="71.1">K25</text>
<text x="106.2" y="69.3">AE24</text>
<text x="106.2" y="71.1">AD24</text>
<text x="72.3" y="74.7">R23</text>
<text x="72.4" y="72.9">P26</text>
<text x="72.6" y="76.4">L23</text>
<text x="106.2" y="76.4">AB21</text>
<text x="106.2" y="74.7">AB22</text>
<text x="106.2" y="72.9">AA21</text>
<text x="72.1" y="78.2">M24</text>
<text x="72.1" y="81.8">M23</text>
<text x="72.4" y="83.5">P25</text>
<text x="72.6" y="80">L22</text>
<text x="106.2" y="78.2">AC26</text>
<text x="106.2" y="80">AD20</text>
<text x="106.2" y="81.8">AE22</text>
<text x="106.2" y="83.5">AF23</text>
<text x="72.4" y="85.3">P23</text>
<text x="72.4" y="87.1">P22</text>
<text x="72.5" y="88.9">T24</text>
<text x="106.2" y="85.3">AC25</text>
<text x="106.2" y="87.1">AE21</text>
<text x="106.2" y="88.9">AD21</text>
<text x="23.3" y="93.5">+1.05VS</text>
<text x="72.3" y="90.7">R24</text>
<text x="72.3" y="96">N25</text>
<text x="72.5" y="94.2">T25</text>
<text x="72.6" y="92.4">L25</text>
<text x="106.2" y="90.7">AC22</text>
<text x="106.2" y="96">AC23</text>
<text x="106.2" y="92.4">AD23</text>
<text x="106.2" y="94.2">AF22</text>
<text x="26.7" y="96.5" transform="rotate(-90 26.7 96.5)">2</text>
<text x="72.1" y="99.5">M26</text>
<text x="72.3" y="101.3">N24</text>
<text x="72.6" y="97.8">L26</text>
<text x="106.2" y="101.3">AC20</text>
<text x="106.2" y="97.8">AE25</text>
<text x="106.2" y="99.5">AF24</text>
<text x="26.7" y="107.2" transform="rotate(-90 26.7 107.2)">1</text>
<text x="26.7" y="105.3" transform="rotate(-90 26.7 105.3)">1</text>
<text x="35.6" y="107.2" transform="rotate(-90 35.6 107.2)">1</text>
<text x="71.2" y="104.9">AD26</text>
<text x="72.3" y="106.7">C23</text>
<text x="106.2" y="104.9">R26</text>
<text x="106.2" y="106.7">U26</text>
<text x="124.1" y="104.9">1</text>
<text x="124.1" y="106.7">1</text>
<text x="132.9" y="104.9">2</text>
<text x="132.9" y="106.7">2</text>
<text x="35.6" y="112.4" transform="rotate(-90 35.6 112.4)">2</text>
<text x="39.2" y="111.7">SC1KP50V2KX-1GP</text>
<text x="71.4" y="112">AF26</text>
<text x="72.3" y="108.4">D25</text>
<text x="72.3" y="110.2">C24</text>
<text x="72.3" y="113.8">AF1</text>
<text x="106.2" y="108.4">AA1</text>
<text x="106.2" y="110.2">Y1</text>
<text x="106.2" y="113.8">E5</text>
<text x="124.1" y="108.4">1</text>
<text x="124.1" y="110.2">1</text>
<text x="132.9" y="108.4">2</text>
<text x="132.9" y="110.2">2</text>
<text x="26.7" y="116" transform="rotate(-90 26.7 116)">2</text>
<text x="72.4" y="119.1">B22</text>
<text x="72.4" y="115.5">A26</text>
<text x="106.2" y="119.1">D6</text>
<text x="106.2" y="117.3">D24</text>
<text x="106.2" y="115.5">B5</text>
<text x="72.3" y="122.7">C21</text>
<text x="72.4" y="120.9">B23</text>
<text x="106.2" y="122.7">AE6</text>
<text x="106.2" y="120.9">D7</text>
<text x="128.1" y="125.7">Connect to V Core</text>
<text x="55.1" y="132.1" transform="rotate(-90 55.1 132.1)">2</text>
<text x="60.5" y="132.1" transform="rotate(-90 60.5 132.1)">2</text>
<text x="21" y="140.4">1</text>
<text x="29.7" y="140.4">2</text>
<text x="55.1" y="140.8" transform="rotate(-90 55.1 140.8)">1</text>
<text x="60.5" y="140.8" transform="rotate(-90 60.5 140.8)">1</text>
<text x="21" y="145.8">1</text>
<text x="29.7" y="145.8">2</text>
<text x="258.4" y="191.5">21F, 88, Sec.1, Hsin Tai Wu Rd., Hsichih,</text>
<text x="228.2" y="196.8">Title</text>
<text x="258.4" y="193.3">Taipei Hsien 221, Taiwan, R.O.C.</text>
<text x="228.2" y="202.2">Size</text>
<text x="235.3" y="202.2">Document Number</text>
<text x="286.8" y="202.2">Rev</text>
<text x="228.2" y="207.5">Date:</text>
<text x="233.5" y="207.5">Monday, May 05, 2008</text>
<text x="263.7" y="207.5">Sheet</text>
<text x="270.8" y="207.5">4</text>
<text x="277.9" y="207.5">of</text>
<text x="285" y="207.5">48</text>
</g>
<g font-size="1.6" fill="#004080">
<text x="77.4" y="32.7">D0#</text>
<text x="77.4" y="34.5">D1#</text>
<text x="100.2" y="32.7">D32#</text>
<text x="100.2" y="34.5">D33#</text>
<text x="77.4" y="36.3">D2#</text>
<text x="77.4" y="38.1">D3#</text>
<text x="77.4" y="39.8">D4#</text>
<text x="77.4" y="41.6">D5#</text>
<text x="100.2" y="36.3">D34#</text>
<text x="100.2" y="38.1">D35#</text>
<text x="100.2" y="39.8">D36#</text>
<text x="100.2" y="41.6">D37#</text>
<text x="77.4" y="43.4">D6#</text>
<text x="77.4" y="45.2">D7#</text>
<text x="77.4" y="46.9">D8#</text>
<text x="100.2" y="43.4">D38#</text>
<text x="100.2" y="45.2">D39#</text>
<text x="100.2" y="46.9">D40#</text>
<text x="77.4" y="48.7">D9#</text>
<text x="77.4" y="50.5">D10#</text>
<text x="77.4" y="52.3">D11#</text>
<text x="100.2" y="48.7">D41#</text>
<text x="100.2" y="50.5">D42#</text>
<text x="100.2" y="52.3">D43#</text>
<text x="77.4" y="54.1">D12#</text>
<text x="77.4" y="55.8">D13#</text>
<text x="77.4" y="57.6">D14#</text>
<text x="77.4" y="59.4">D15#</text>
<text x="100.2" y="54.1">D44#</text>
<text x="100.2" y="55.8">D45#</text>
<text x="100.2" y="57.6">D46#</text>
<text x="100.2" y="59.4">D47#</text>
<text x="77.4" y="64.7">DINV0#</text>
<text x="77.4" y="61.2">DSTBN0#</text>
<text x="77.4" y="62.9">DSTBP0#</text>
<text x="96.8" y="61.2">DSTBN2#</text>
<text x="96.9" y="62.9">DSTBP2#</text>
<text x="98.4" y="64.7">DINV2#</text>
<text x="77.4" y="70.1">D16#</text>
<text x="77.4" y="71.8">D17#</text>
<text x="100.2" y="70.1">D48#</text>
<text x="100.2" y="71.8">D49#</text>
<text x="77.4" y="73.6">D18#</text>
<text x="77.4" y="75.4">D19#</text>
<text x="77.4" y="77.2">D20#</text>
<text x="100.2" y="77.2">D52#</text>
<text x="100.2" y="75.4">D51#</text>
<text x="100.2" y="73.6">D50#</text>
<text x="77.4" y="79">D21#</text>
<text x="77.4" y="80.7">D22#</text>
<text x="77.4" y="82.5">D23#</text>
<text x="100.2" y="79">D53#</text>
<text x="100.2" y="80.7">D54#</text>
<text x="100.2" y="82.5">D55#</text>
<text x="77.4" y="84.3">D24#</text>
<text x="77.4" y="86.1">D25#</text>
<text x="77.4" y="87.8">D26#</text>
<text x="77.4" y="89.6">D27#</text>
<text x="100.2" y="84.3">D56#</text>
<text x="100.2" y="86.1">D57#</text>
<text x="100.2" y="87.8">D58#</text>
<text x="100.2" y="89.6">D59#</text>
<text x="77.4" y="91.4">D28#</text>
<text x="77.4" y="93.2">D29#</text>
<text x="77.4" y="95">D30#</text>
<text x="100.2" y="91.4">D60#</text>
<text x="100.2" y="93.2">D61#</text>
<text x="100.2" y="95">D62#</text>
<text x="77.4" y="96.7">D31#</text>
<text x="77.4" y="98.5">DSTBN1#</text>
<text x="77.4" y="100.3">DSTBP1#</text>
<text x="96.8" y="98.5">DSTBN3#</text>
<text x="96.9" y="100.3">DSTBP3#</text>
<text x="100.2" y="96.7">D63#</text>
<text x="77.4" y="102.1">DINV1#</text>
<text x="77.4" y="105.6">GTLREF</text>
<text x="77.4" y="107.4">TEST1</text>
<text x="98.3" y="105.6">COMP0</text>
<text x="98.3" y="107.4">COMP1</text>
<text x="98.4" y="102.1">DINV3#</text>
<text x="77.4" y="109.2">TEST2</text>
<text x="77.4" y="111">TEST3</text>
<text x="77.4" y="112.7">TEST4</text>
<text x="98.3" y="109.2">COMP2</text>
<text x="98.3" y="111">COMP3</text>
<text x="77.4" y="119.8">BSEL0</text>
<text x="77.4" y="116.3">TEST6</text>
<text x="77.4" y="114.5">TEST5</text>
<text x="95.3" y="119.8">PWRGOOD</text>
<text x="96.6" y="114.5">DPRSTP#</text>
<text x="97.9" y="116.3">DPSLP#</text>
<text x="98.2" y="118.1">DPWR#</text>
<text x="77.4" y="121.6">BSEL1</text>
<text x="77.4" y="123.4">BSEL2</text>
<text x="100.1" y="121.6">SLP#</text>
<text x="100.6" y="123.4">PSI#</text>
</g>
</svg>
